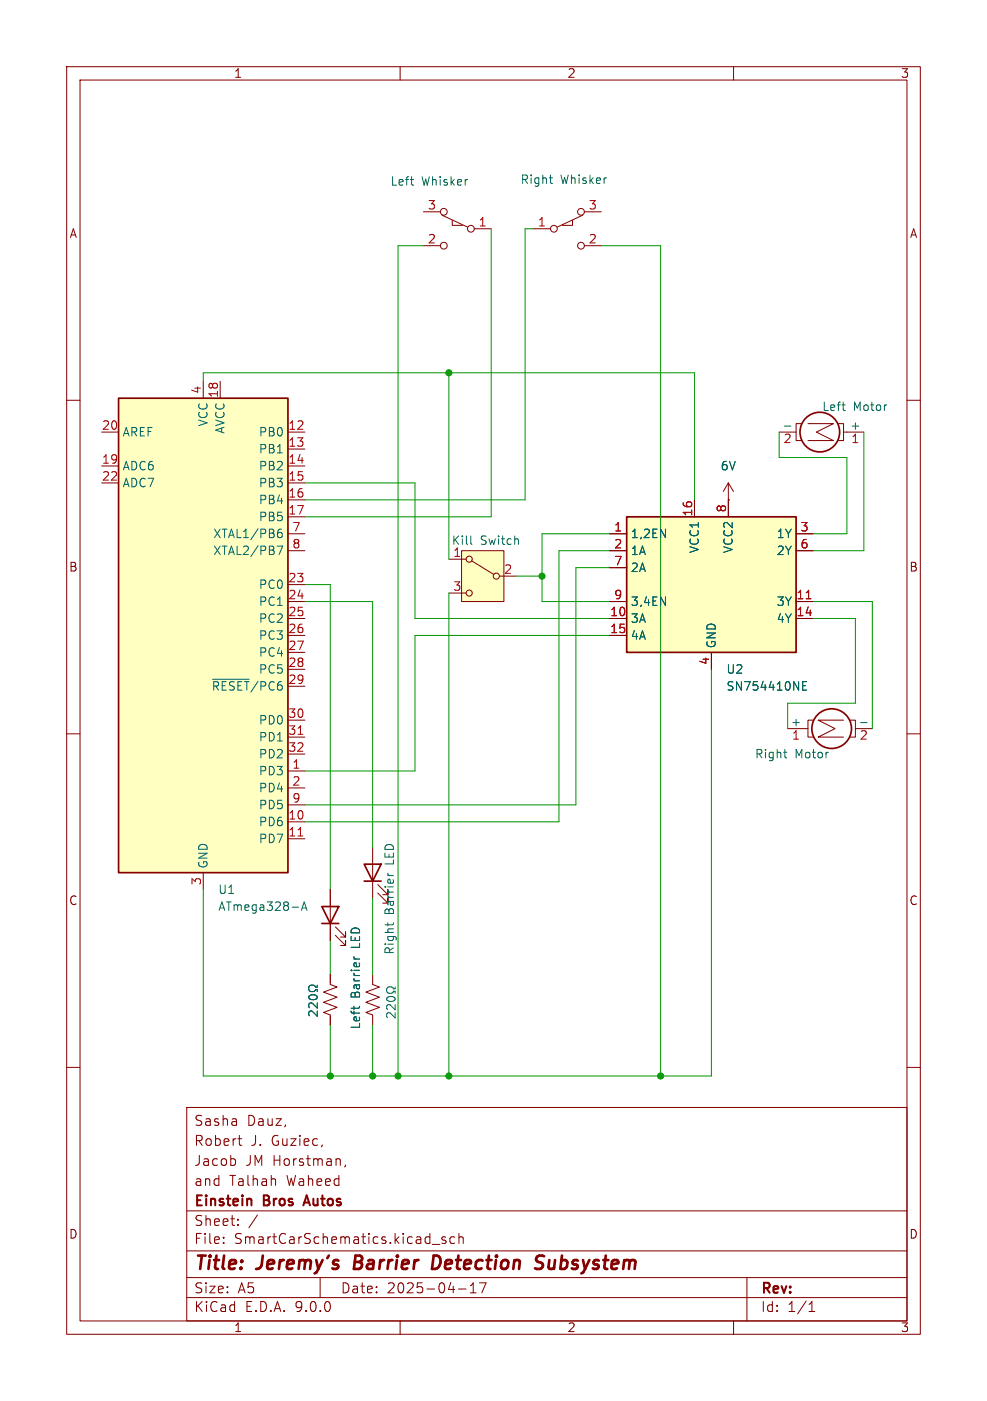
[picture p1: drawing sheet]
<svg xmlns="http://www.w3.org/2000/svg" width="148mm" height="210mm" viewBox="0 0 148 210" stroke-linecap="round" stroke-linejoin="round" font-family="sans-serif">
<g fill="none" stroke="#840000" stroke-width=".15">
<path d="M10 10h128v190h-128zM12 12h124v186h-124zM60 10v2M110 10v2M10 60h2M136 60h2M10 110h2M118.1 109.2h3.1M121.9 108h-.7v2.5h.7M126.5 108h-3.8l2.5 1.2-2.5 1.3h3.8M127.5 108h.8v2.5h-.8M128.3 109.2h2.5"/>
<path d="M136 110h2M49.5 146.1v1.5l1 .4-2 .7 2 .8-2 .7 2 .8-2 .8 1 .3v1.6M10 160h2M28 166h108v32h-108zM35.2 173.8l.1 .2v.4l-.1 .2M35.7 170.7h.5M35.9 171.5l.1 .1 .2 .1M51.8 174.6l-.1 .3M136 160h2M28 194.5h108M28 191.5h108M28 187.5h108"/>
<path d="M28 181.5h108M33.5 186.3v.1M33.5 185.5v.1M35.7 183.6v.1M35.7 182.8v.1M38.6 182.1l-1.3 2M48 191.5v3M60 198v2M64.8 186.5h1.2M66.8 185.5l-.3-.1-.3 .2 .1 .2 .5 .2v.3h-.6M68.2 185.5l-.5-.1-.2 .3v.4l.1 .2h.6M68.7 193.2h1.2"/>
<path d="M68.8 185.5a.37 .37 0 0 1 .7 .1v.8M68.8 184.9v1.5M70.5 193.8h.9M70.5 192.7l.5-.4v1.5M71.9 192.3h1l-.7 1.5M110 198v2M112 191.5v6.5M121.3 196.6h.9M121.3 195.5l.4-.4v1.5"/>
</g>
<path d="M53.3 188.2l-.2 2h.7M65.8 188.3l-.8-.1-.2 2h.5l.5-.3M81.6 188.3a.85 .85 0 0 0-1.1 .1 .45 .45 0 0 0 .2 .8l.4 .1a.49 .49 0 0 1 .3 .5 .49 .49 0 0 1-.4 .4l-.8-.1" fill="none" stroke="#840000" stroke-width=".4"/>
<path d="M46 179.2l-.5 1.5M45.6 180.3h.7" fill="none" stroke="#840000" stroke-width=".3"/>
<circle cx="124.7" cy="109.2" r="2.97" fill="none" stroke="#840000" stroke-width=".25"/>
<path d="M117.5 112.8h.5M117.8 113.5l.2 .1M129.1 108.3h.9M46.4 149.3a.84 .84 0 0 1 1.2 .1 .69 .69 0 0 1-.6 .5 .69 .69 0 0 1-.6-.2zM47.6 151.5v.8l-.9-.8-.3 .1-.1 .2 .1 .5M47.6 147.7v.3h-.3a.54 .54 0 0 0-.7-.3 .54 .54 0 0 0-.2 .8 .58 .58 0 0 0 .9-.2h.3v.3M47.6 150.3v.8l-.9-.8-.3 .1-.1 .2 .1 .5" fill="none" stroke="#006464" stroke-width=".15"/>
<path d="M94 77.5h25.4v20.3h-25.4z" fill="#ffffc2"/>
<path d="M94 77.5h25.4v20.3h-25.4z" fill="none" stroke="#840000" stroke-width=".25"/>
<g fill="none" stroke="#840000" stroke-width=".15">
<path d="M104.1 74.9v2.6M109.2 74.9v2.6M91.4 80h2.6M91.4 82.6h2.6M91.4 85.1h2.6M91.4 90.2h2.6M91.4 92.7h2.6M91.4 95.3h2.6M106.7 97.8v2.5M119.4 80h2.5M119.4 82.6h2.5M119.4 90.2h2.5"/>
<path d="M119.4 92.7h2.5"/>
</g>
<path d="M120.9 89.8h.7" fill="none" stroke="#a90000" stroke-width=".15"/>
<path d="M120.4 102.8h.4M121 102.2h-.6v1.2h.6" fill="none" stroke="#006464" stroke-width=".15"/>
<path d="M17.8 59.7h25.4v71.1h-25.4z" fill="#ffffc2"/>
<g fill="none" stroke="#840000" stroke-width=".25">
<path d="M17.8 59.7h25.4v71.1h-25.4zM48.3 135.9h2.5l-1.3 2.5zM48.3 138.4h2.5M54.6 129.5h2.5l-1.2 2.6zM54.6 132.1h2.5"/>
<circle cx="122.9" cy="64.8" r="2.97"/>
</g>
<g fill="none" stroke="#840000" stroke-width=".15">
<path d="M63.5 31.8h2.5M63.5 36.8h2.5M66.3 32.3l3.8 1.7M67.8 33v.8h1.5M71.1 34.3h2.6M30.5 57.2v2.5M33 57.2v2.5M15.2 64.8h2.6M15.2 69.9h2.6M15.2 72.4h2.6M43.2 64.8h2.5M43.2 69.9h2.5"/>
<path d="M43.2 72.4h2.5M43.2 67.3h2.5M43.2 74.9h2.5M43.2 77.5h2.5M109.2 74.9h.1M109.2 72.4l-.7 1.3M109.2 72.4l.8 1.3M109.2 72.4v2.5M116.8 64.8h2.6M120.1 63.5h-.7v2.5h.7M121.2 63.5h3.8l-2.6 1.3 2.6 1.2h-3.8M125.7 63.5h.8v2.5h-.8"/>
<path d="M126.5 64.8h3M43.2 80h2.5M43.2 82.6h2.5M43.2 87.6h2.5M43.2 90.2h2.5M43.2 92.7h2.5M43.2 95.3h2.5M43.2 97.8h2.5M43.2 100.3h2.5M43.2 102.9h2.5M43.2 108h2.5M43.2 110.5h2.5"/>
<path d="M43.2 113h2.5M43.2 115.6h2.5M43.2 118.1h2.5M30.5 130.8v2.6M43.2 120.7h2.5M43.2 123.2h2.5M43.2 125.7h2.5M49.5 133.4v7.6M50.3 138.9l1.5 1.6v-.8v.8h-.7M55.9 127v7.6M56.6 133.9l1.6 1.5v-.8v.8h-.8M56.6 132.6l1.6 1.5v-.7v.7h-.8"/>
<path d="M50.3 140.2l1.5 1.5v-.7v.7h-.7M55.9 146.1v1.5l1 .4-2 .7 2 .8-2 .7 2 .8-2 .8 1 .3v1.6"/>
<circle cx="66.5" cy="36.8" r=".51"/>
<circle cx="66.5" cy="31.8" r=".51"/>
<circle cx="70.6" cy="34.3" r=".51"/>
</g>
<g fill="none" stroke="#006464" stroke-width=".15">
<path d="M61.5 26.9h.5M61.9 27.8h.1M41.7 79.9l.4-.1 .2 .2-.1 .5-.4 .1-.1-.1M42.2 79.3a.45 .45 0 0 0-.5 .3M117.6 63.9h1M126.3 60.7h.4M126.6 61.5h.1M41.5 81.9h.9l-.6 1.2M31.9 101.8h5.5M43.8 136h1M45.2 136.5l.4-1.3 .4 1.3M45.3 136.1h.6"/>
<path d="M58.2 130.9v.2l.2 .1M58.2 138.3v.5M59 138.3l-.1 .3M53.1 143.4v.2l.2 .2M53.1 150.8v.5M53.9 150.8v.2M58 149.6a.84 .84 0 0 1 1.3 .1 .69 .69 0 0 1-.6 .5 .69 .69 0 0 1-.7-.3zM59.3 151.8v.8l-1-.8-.2 .1-.1 .1 .1 .5M59.3 147.9v.3h-.3a.54 .54 0 0 0-.7-.2 .54 .54 0 0 0-.3 .7 .58 .58 0 0 0 1-.1h.3v.3M59.3 150.6v.8l-1-.8h-.2l-.1 .2 .1 .5"/>
</g>
<path d="M44.7 110.1h.7M44.7 125.3h.7" fill="none" stroke="#a90000" stroke-width=".15"/>
<path d="M69.2 82.6h6.4v7.6h-6.4z" fill="#ffffc2"/>
<g fill="none" stroke="#840000" stroke-width=".15">
<path d="M80 34.3h2.5M85.9 33v.8h-1.6M87.4 32.3l-3.8 1.7M87.6 31.8h2.6M87.6 36.8h2.6M104.1 74.9v2.6M109.2 74.9h.1M109.2 74.9v2.6M67.3 83.8h2.5M67.3 88.9h2.5M69.2 82.6h6.4v7.6h-6.4zM70.7 84.1l3.3 2"/>
<path d="M74.9 86.4h2.6M91.4 80h2.6M91.4 82.6h2.6M91.4 85.1h2.6M91.4 90.2h2.6M91.4 92.7h2.6M91.4 95.3h2.6M106.7 97.8v2.5M119.4 80h2.5M119.4 82.6h2.5M119.4 90.2h2.5M119.4 92.7h2.5"/>
<path d="M49.5 133.4v2.5M49.5 138.4v2.6M49.5 146.1v1.2M49.5 152.4v1.3"/>
<circle cx="83.1" cy="34.3" r=".51"/>
<circle cx="87.1" cy="31.8" r=".51"/>
<circle cx="87.1" cy="36.8" r=".51"/>
<circle cx="70.4" cy="83.8" r=".46"/>
<circle cx="70.4" cy="88.9" r=".46"/>
<circle cx="74.4" cy="86.4" r=".46"/>
</g>
<path d="M82.4 26.7h.4M82.6 27.4l.2 .1M70.6 80.3v1.1l.2 .2M120.4 102.8h.4M121 102.2h-.6v1.2h.6M46.4 149.3a.84 .84 0 0 1 1.2 .1 .69 .69 0 0 1-.6 .5 .69 .69 0 0 1-.6-.2zM47.6 151.5v.8l-.9-.8-.3 .1-.1 .2 .1 .5M47.6 147.7v.3h-.3a.54 .54 0 0 0-.7-.3 .54 .54 0 0 0-.2 .8 .58 .58 0 0 0 .9-.2h.3v.3M47.6 150.3v.8l-.9-.8-.3 .1-.1 .2 .1 .5M53.1 143.4v.2l.2 .2M53.1 150.8v.5M53.9 150.8v.2" fill="none" stroke="#006464" stroke-width=".15"/>
<g fill="none" stroke="#009600" stroke-width=".15">
<path d="M63.5 36.8h-3.8v124.5M73.7 34.3v43.2h-28M80 34.3h-1.3v40.6h-33M90.2 36.8h8.9v124.5M30.5 57.2v-1.3h73.6v19M67.3 55.9v27.9M45.7 72.4h16.5v20.3h29.2M116.8 64.8v3.8h10.2v11.4h-5.1M129.5 64.8v17.8h-7.6M45.7 90.2h10.2v36.8M45.7 87.6h3.8v45.8M67.3 88.9v72.4"/>
<path d="M77.5 86.4h3.8M91.4 80h-10.1v10.2h10.1M91.4 95.3h-29.2v20.3h-16.5M91.4 82.6h-7.6v40.6h-38.1M91.4 85.1h-5v35.6h-40.7M121.9 90.2h8.9v19M121.9 92.7h6.4v12.7h-10.2v3.8M106.7 100.3v61h-76.2v-27.9M55.9 134.6v11.5M49.5 141v5.1M49.5 153.7v7.6M55.9 153.7v7.6"/>
</g>
<path d="M120.9 89.8h.7" fill="none" stroke="#a90000" stroke-width=".15"/>
<g fill="#009600" stroke="#009600" stroke-width=".15">
<circle cx="99.1" cy="161.3" r=".46"/>
<circle cx="81.3" cy="86.4" r=".46"/>
<circle cx="67.3" cy="161.3" r=".46"/>
<circle cx="55.9" cy="161.3" r=".46"/>
<circle cx="49.5" cy="161.3" r=".46"/>
<circle cx="59.7" cy="161.3" r=".46"/>
<circle cx="67.3" cy="55.9" r=".46"/>
</g>
<g font-size="2.8" fill="#840000">
<text x="29" y="190.9">Title:</text>
<text x="38.7" y="190.9">Jeremy's</text>
<text x="53.9" y="190.9">Barrier</text>
<text x="66.5" y="190.9">Detection</text>
<text x="82.8" y="190.9">Subsystem</text>
</g>
<g font-size="2.1" fill="#840000">
<text x="29" y="172">Robert</text>
<text x="29" y="169">Sasha</text>
<text x="37" y="169">Dauz,</text>
<text x="37.6" y="172">J.</text>
<text x="40.7" y="172">Guziec,</text>
<text x="29" y="178">and</text>
<text x="29" y="175">Jacob</text>
<text x="34.4" y="178">Talhah</text>
<text x="36.8" y="175">JM Horstman,</text>
<text x="43" y="178">Waheed</text>
<text x="29" y="184">Sheet:</text>
<text x="29" y="181.2">Einstein</text>
<text x="39.6" y="181.2">Bros</text>
<text x="46.3" y="181.2">Autos</text>
<text x="29" y="186.7">File:</text>
<text x="35.1" y="186.7">SmartCarSchematics.kicad_sch</text>
<text x="29" y="196.9">KiCad</text>
<text x="29" y="194.1">Size:</text>
<text x="35.7" y="194.1">A5</text>
<text x="36.7" y="196.9">E.D.A.</text>
<text x="44.3" y="196.9">9.0.0</text>
<text x="51" y="194.1">Date:</text>
<text x="58" y="194.1">2025-04-17</text>
<text x="114" y="194.3">Rev:</text>
<text x="114" y="196.9">Id:</text>
<text x="118.1" y="196.9">1/1</text>
</g>
<g font-size="1.8" fill="#840000">
<text x="35" y="11.9">1</text>
<text x="85" y="11.9">2</text>
<text x="135" y="11.9">3</text>
<text x="10.3" y="35.9">A</text>
<text x="136.3" y="35.9">A</text>
<text x="10.3" y="85.9">B</text>
<text x="136.3" y="85.9">B</text>
<text x="10.3" y="135.9">C</text>
<text x="136.3" y="135.9">C</text>
<text x="10.3" y="185.9">D</text>
<text x="136.3" y="185.9">D</text>
<text x="35" y="199.9">1</text>
<text x="85" y="199.9">2</text>
<text x="135" y="199.9">3</text>
</g>
<g font-size="1.8" fill="#006464">
<text x="58.5" y="28">Left</text>
<text x="63.2" y="28">Whisker</text>
<text x="78" y="27.8">Right</text>
<text x="84" y="27.8">Whisker</text>
<text x="18.3" y="65.6">AREF</text>
<text x="31.3" y="64" transform="rotate(-90 31.3 64)">VCC</text>
<text x="33.9" y="65.1" transform="rotate(-90 33.9 65.1)">AVCC</text>
<text x="38.7" y="65.6">PB0</text>
<text x="123.2" y="61.8">Left</text>
<text x="127.4" y="64.5">+</text>
<text x="127.9" y="61.8">Motor</text>
<text x="18.3" y="70.7">ADC6</text>
<text x="38.7" y="68.2">PB1</text>
<text x="38.7" y="70.7">PB2</text>
<text x="108" y="70.7">6V</text>
<text x="18.3" y="73.3">ADC7</text>
<text x="38.7" y="73.3">PB3</text>
<text x="38.7" y="75.8">PB4</text>
<text x="31.9" y="80.9">XTAL1/PB6</text>
<text x="31.9" y="83.4">XTAL2/PB7</text>
<text x="38.7" y="78.3">PB5</text>
<text x="67.7" y="81.9">Kill</text>
<text x="72" y="81.9">Switch</text>
<text x="94.5" y="80.9">1,2EN</text>
<text x="94.5" y="83.4">1A</text>
<text x="105" y="83" transform="rotate(-90 105 83)">VCC1</text>
<text x="110.1" y="83" transform="rotate(-90 110.1 83)">VCC2</text>
<text x="116.4" y="80.9">1Y</text>
<text x="116.4" y="83.4">2Y</text>
<text x="38.7" y="88.5">PC0</text>
<text x="94.5" y="86">2A</text>
<text x="38.7" y="91">PC1</text>
<text x="38.7" y="93.6">PC2</text>
<text x="94.5" y="91">3,4EN</text>
<text x="94.5" y="93.6">3A</text>
<text x="116.4" y="91">3Y</text>
<text x="116.4" y="93.6">4Y</text>
<text x="38.7" y="96.1">PC3</text>
<text x="38.7" y="98.7">PC4</text>
<text x="38.7" y="101.2">PC5</text>
<text x="94.5" y="96.1">4A</text>
<text x="107.5" y="97.3" transform="rotate(-90 107.5 97.3)">GND</text>
<text x="108.8" y="101.2">U2</text>
<text x="31.6" y="103.7">~{RESET}/PC6</text>
<text x="108.8" y="103.7">SN754410NE</text>
<text x="38.7" y="108.8">PD0</text>
<text x="38.7" y="111.4">PD1</text>
<text x="38.7" y="113.9">PD2</text>
<text x="113.1" y="113.9">Right</text>
<text x="118.5" y="109">+</text>
<text x="119.2" y="113.9">Motor</text>
<text x="38.7" y="116.4">PD3</text>
<text x="38.7" y="119">PD4</text>
<text x="38.7" y="121.5">PD5</text>
<text x="38.7" y="124.1">PD6</text>
<text x="31.3" y="130.3" transform="rotate(-90 31.3 130.3)">GND</text>
<text x="38.7" y="126.6">PD7</text>
<text x="59.3" y="129.5" transform="rotate(-90 59.3 129.5)">LED</text>
<text x="32.6" y="134.2">U1</text>
<text x="32.6" y="136.8">ATmega328-A</text>
<text x="59.3" y="137.1" transform="rotate(-90 59.3 137.1)">Barrier</text>
<text x="54.2" y="142" transform="rotate(-90 54.2 142)">LED</text>
<text x="59.3" y="143.2" transform="rotate(-90 59.3 143.2)">Right</text>
<text x="54.2" y="149.6" transform="rotate(-90 54.2 149.6)">Barrier</text>
<text x="54.2" y="154.4" transform="rotate(-90 54.2 154.4)">Left</text>
</g>
<g font-size="1.8" fill="#a90000">
<text x="64.1" y="31.5">3</text>
<text x="71.7" y="34">1</text>
<text x="80.6" y="34">1</text>
<text x="88.2" y="31.5">3</text>
<text x="64.1" y="36.6">2</text>
<text x="88.2" y="36.6">2</text>
<text x="30.2" y="59.1" transform="rotate(-90 30.2 59.1)">4</text>
<text x="32.8" y="59.7" transform="rotate(-90 32.8 59.7)">18</text>
<text x="15.2" y="64.5">20</text>
<text x="43.1" y="64.5">12</text>
<text x="15.2" y="69.6">19</text>
<text x="43.1" y="67.1">13</text>
<text x="43.1" y="69.6">14</text>
<text x="117.4" y="66.8">2</text>
<text x="127.6" y="66.8">1</text>
<text x="15.2" y="72.1">22</text>
<text x="43.1" y="72.1">15</text>
<text x="43.1" y="74.7">16</text>
<text x="43.1" y="77.2">17</text>
<text x="103.9" y="77.5" transform="rotate(-90 103.9 77.5)">16</text>
<text x="109" y="76.9" transform="rotate(-90 109 76.9)">8</text>
<text x="43.7" y="79.8">7</text>
<text x="43.7" y="82.3">8</text>
<text x="67.9" y="83.6">1</text>
<text x="92" y="79.8">1</text>
<text x="92" y="82.3">2</text>
<text x="119.9" y="79.8">3</text>
<text x="119.9" y="82.3">6</text>
<text x="43.1" y="87.4">23</text>
<text x="43.1" y="89.9">24</text>
<text x="67.9" y="88.6">3</text>
<text x="75.5" y="86.1">2</text>
<text x="92" y="84.8">7</text>
<text x="92" y="89.9">9</text>
<text x="119.3" y="89.9">11</text>
<text x="43.1" y="92.5">25</text>
<text x="43.1" y="95">26</text>
<text x="91.4" y="92.5">10</text>
<text x="91.4" y="95">15</text>
<text x="119.3" y="92.5">14</text>
<text x="43.1" y="97.5">27</text>
<text x="43.1" y="100.1">28</text>
<text x="106.4" y="99.8" transform="rotate(-90 106.4 99.8)">4</text>
<text x="43.1" y="102.6">29</text>
<text x="43.1" y="107.7">30</text>
<text x="43.1" y="110.2">31</text>
<text x="43.1" y="112.8">32</text>
<text x="118.7" y="111.2">1</text>
<text x="128.8" y="111.2">2</text>
<text x="43.7" y="115.3">1</text>
<text x="43.7" y="117.9">2</text>
<text x="43.1" y="122.9">10</text>
<text x="43.1" y="125.5">11</text>
<text x="43.7" y="120.4">9</text>
<text x="30.2" y="132.8" transform="rotate(-90 30.2 132.8)">3</text>
</g>
</svg>
